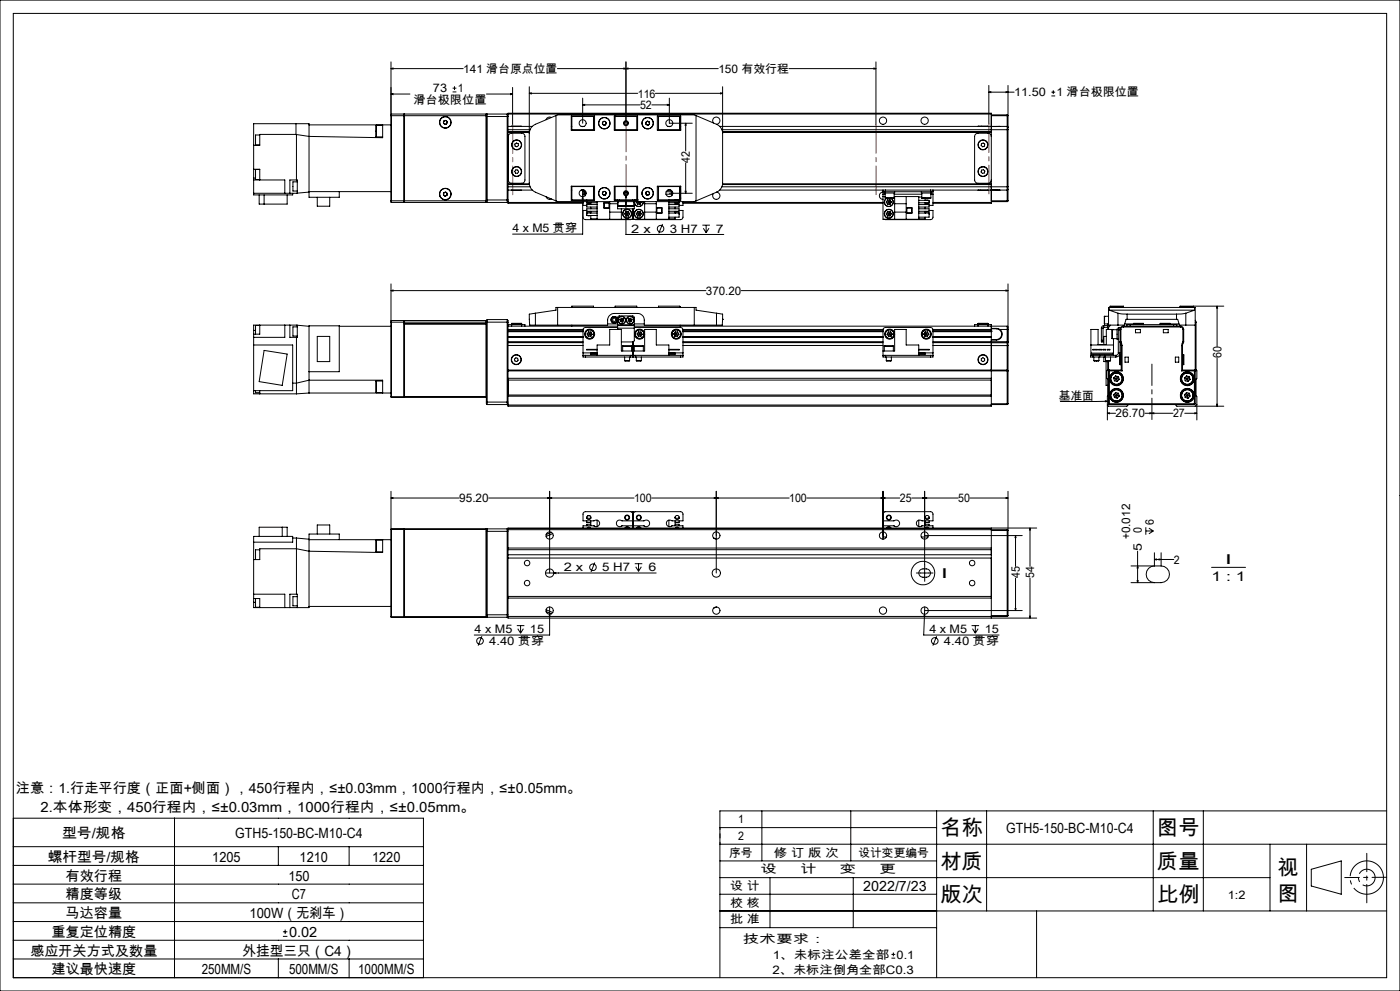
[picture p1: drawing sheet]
<svg xmlns="http://www.w3.org/2000/svg" width="420mm" height="297mm" viewBox="0 0 420 297" stroke-linecap="round" stroke-linejoin="round" font-family="sans-serif">
<g fill="none" stroke="#000" stroke-width=".3">
<path d="M0 0h420v297h-420zM4 4h412v289h-412zM117.3 18.6v41.6M187.8 18.6v18.3M262.8 18.6v18.8M88.8 37.1v3.2M92.7 37.4h24.6M112.9 37.5v3.5M112.9 37.5h1.9M114.8 37.4v3.9l-22.1-.4-3.8-.6M117.3 20.6l.6-.2v.3zM117.3 20.6h21.7"/>
<path d="M117.3 28.2l.6-.2v.4zM117.3 28.2h5.7M117.4 34.2l-.1 .5h28.5M117.4 34.2v26.5M117.4 34.2h3.8M121.2 34.2v26.5M121.2 34.2l.1 .1M121.3 34.3v26.3M121.3 34.2l.1 26.5M121.3 34.2v.1M121.3 34.2h24.6M133 36.8l.4 .4"/>
<path d="M133.2 36.2l-.2 .6M133.8 36.1l.4 .5M133.8 36.1l-.6 .1M133.9 37.1l-.5 .1M134.2 36.6l-.3 .5M135.8 27.5h1.1M135.8 26.4h1.1M136.3 25.9v1.1M145.8 34.2v.5M145.8 34.7v25.5M145.8 34.2h.1M145.9 34.4v.5h6.5"/>
<path d="M145.9 34.2v.2M145.9 28.2h7.9M146.2 34.2v26.5M146.2 34.2h6M146.2 34.2l-.3 .2M152.2 34.2v26.5M152.2 34.2l.2 .2M152.4 34.2v-.3h145v.3M152.4 34.4v.5M152.4 34.2v.2M152.4 34.9v25M152.4 37.9h7.3"/>
<path d="M152.4 39.6h6.4M152.4 39.7h6.4M152.4 34.2h145M152.4 38.9h6.6M152.4 39.5h6.4M153.2 28l.6 .2-.6 .2zM153.4 37.9h3M153.8 26.2v11.2M158.8 28l.6-.2v.3zM158.8 26l.1 29.4a2.98 2.98 0 0 0 1.7 2.2l6.2 2.6M158.8 28h32.5M165.4 35.2h-.1a1.1 1.1 0 0 0-1.5 .7"/>
<path d="M166.8 34.6l-6.2 2.6a2.94 2.94 0 0 0-1.8 2.8M166.8 34.6v25.6M166.8 34.6l.5-.2h41l.5 .2M167.2 20.6h48.3M171.4 37.9h.2M171.4 34.8h7v4.2h-7zM171.4 38.9h.2M171.6 38.9h6.8M174.3 37.9h.9M174.8 31.4l.6-.1v.3zM174.8 29.4v7.5M174.8 31.4h17.2"/>
<path d="M178 34.9v4M178.4 34.9h-6.8v4.1M180.7 36.9l.3 .5M181 37.4h.6M181 36.4l-.3 .5M181 36.4h.6M181.6 36.4l.3 .5M181.9 36.9l-.3 .5M184.3 34.8h7v4.2h-7zM184.3 34.9h7M184.3 38.9h7M184.5 34.9v4"/>
<path d="M184.7 34.8l.1 .1M187.2 20.4l.6 .2-.6 .1zM187.8 20.6l.6-.2v.3zM191 34.9v4M193.7 36.7l.2 .6M193.9 37.3l.5 .2M194.2 36.3l.5 .2M194.2 36.3l-.5 .4M194.7 36.5l.1 .6M194.8 37.1l-.4 .4M195.5 31.4h5.3M196.6 28h20.2"/>
<path d="M197.2 34.9h6.8v4.1M197.2 34.8h7v4.2h-7zM197.2 38.9h6.8M197.6 34.9v4M200.2 31.3l.6 .1-.6 .2zM200.3 37.9h.9M200.8 29.4v7.5h6.9M203.9 34.9v4M204 37.9h.2M204 38.9h.2M205.7 36.9l.1 .6h-.3zM205.7 36.9v8.4"/>
<path d="M208.8 34.6l6.1 2.6a2.94 2.94 0 0 1 1.9 2.8M208.8 34.6v25.6M214 36.9a1.09 1.09 0 0 1 .3-1.7 1.09 1.09 0 0 1 1.6 .6 1.09 1.09 0 0 1-.9 1.4M215.9 37.9h83M216.2 27.8l.6 .2-.6 .1zM216.6 38.9h85.6M216.7 39.5h80.7M216.8 26v28.8a3 3 0 0 1-1.9 2.8l-6.1 2.6M216.8 39.6h80.6M216.8 39.7h80.6M236.7 20.6h26.1M262.2 20.4l.6 .2-.6 .1z"/>
<path d="M293.4 37.9h3M296.7 27.6l.6-.1v.3zM296.7 27.6h7.5M296.7 25.6v11.5M297.4 34.2v4.7M297.4 38.9v17.1M297.4 34.7h4.8M297.4 34.4h4.8M298.9 37.9h-1.5v1M298.9 37.9h1.1M298.9 37.9h.1M300 37.9h-1.1"/>
<path d="M300 37.9h2.2M301.8 27.5l.6 .1-.6 .2zM302.2 37.9v1M302.2 37.9l.2 .2M302.2 38.9h.2M302.2 34.4l.2 .2-.2 .1M302.2 34.4v.3M302.2 34.7v3.2M302.2 38.9v17.1M302.4 25.6v12.5M302.4 38.1v.8M302.4 38.9v17.1"/>
<path d="M315.4 28.7h1.1M315.4 27.6h1.1M316 27.1v1.1M76.1 50.7v2.7M76.1 50.7v-13.6h16.6v22h9.1v-1.7M76.1 53.4v5h11.7v-.5M76.1 53.9h9.3v4M76.1 50.7h1.8v3.2M76.1 53.4h.6M77.8 58.4v2.8h8.3v-2.8M77.9 50.8h-1.2v3h1.2M77.9 40.5h-1.2v3h1.2"/>
<path d="M79.2 58.4v2.8M88.8 40.3h-10.9v3.2h-1.8M88.8 40.3h.1M88.9 40.3v13.6M89.2 54.5h-1.3v2.8h1.3M89.2 57.9h-13.1M89.2 57.9v-4h-2.2v4M92.7 57.6l-3.5 .3M92.7 57.4h24.6M95.2 59.1v2.7h3.7v-2.7M112.9 41h1.9M133.1 58.4l.4 .3"/>
<path d="M133.1 57.8v.6M133.7 57.6l.4 .4M133.7 57.6l-.6 .2M134.1 58.5l-.6 .2M134.1 58v.5M152.4 59.9v.5M152.4 59.9h-6.5v.5M152.4 55.2h6.4M152.4 57h7.3M152.4 56h6.6M152.4 55.3h6.4M152.6 40.4l.7-.5h3.2a.96 .96 0 0 1 1 1v13a.96 .96 0 0 1-1 1h-3a.96 .96 0 0 1-1-1z"/>
<path d="M153.4 57h3M154.4 43.2l.5-.3 .6 .2v.5l-.5 .4-.5-.2zM154.8 50.9l.5 .1 .3 .5-.4 .5-.5-.1-.3-.5zM163.8 58.9a1.07 1.07 0 0 0 1.6 .7M171.4 57h.2M171.4 55.8h7v4.2h-7zM171.4 56h.2M171.6 55.8v4.1h6.8M171.6 55.9h6.8M174.3 57h.6M174.8 59l.1 .6h-.2zM174.8 56.9v13.3h-21"/>
<path d="M174.9 57.5h.7M174.9 57h.3M174.9 57.5v.7M174.9 57v.5M174.9 58.2v.8M174.9 59.9v.1M174.9 58.2h.6M175.4 57.5v.4h.4M175.5 57.9v.8M175.6 57.3v.2M175.6 57.5h.2M176 59.9v.1"/>
<path d="M178 55.9v4M180.7 58l.3 .4M181 57.4l-.3 .6M181 58.4h.6M181.6 57.4l.3 .5M181.6 57.4h-.6M181.9 57.9l-.3 .5M184.3 55.8h7v4.2h-7zM184.3 59.9h7M184.3 55.9h7M184.5 55.9v4M184.8 59.9l-.1 .1"/>
<path d="M185.3 59.9v.1M185.8 59.9v.1M187.3 57.9h1M187.6 57.5h.4M187.8 58.7l.2 .6h-.4zM187.8 57.2v13.1h29.3M189.8 59.9v.1M190.3 59.9v.1M191 55.9v4M191.3 59.9h.1M191.3 59.9l-.1 .1M193.7 58.1l.4 .4"/>
<path d="M193.9 57.5l-.2 .6M194.5 57.4l.3 .4M194.5 57.4l-.6 .1M194.7 58.3l-.6 .2M194.8 57.8l-.1 .5M197.2 55.8h7v4.2h-7zM197.2 55.9h6.8M197.6 55.9v4M199.8 58.2h1.7M199.8 57.5h2M200.3 57h.9M200.5 58.9h.2"/>
<path d="M200.7 59.9v.1M200.8 57.9h6.9M201.4 57.5v.4h.4M201.5 57.9v.8M202.5 59.9v.1M203.9 55.9v4M204 59.4h.2M204 59.3h.2M204 55.8v4.1h-6.8M204 57h.2M204 57.5h.2M204 57.9h.2"/>
<path d="M204 56h.2M204.2 57v.5M204.2 59.4h.1M205.5 57.3h.3l-.1 .6zM205.7 48.8v9.1M215 57.6a1.1 1.1 0 0 1 1 1.4 1.1 1.1 0 0 1-1.6 .6 1.1 1.1 0 0 1-.4-1.6M215.9 57h49M216.6 56h85.6M216.7 55.3h80.7M216.8 55.2h80.6M264.9 57.6a1.09 1.09 0 0 0-1.1 1.1 1.09 1.09 0 0 0 1.1 1.1M264.9 57.5h.7"/>
<path d="M264.9 57h.7M264.9 57.5v.7M264.9 57v.5M264.9 58.2v7.5h10.7v-6.8h-7.3M264.9 58.9h.6M264.9 58.2h.6M265.4 57.5v.4h3v-.4M265.5 59.3h2.8M265.5 57.9v1.4M265.6 57v.5M265.6 57h13.6M265.6 57.5h13.6"/>
<path d="M266 59.4a1.35 1.35 0 0 0-.4 2 1.35 1.35 0 0 0 2.1 0 1.35 1.35 0 0 0-.4-2M266.1 59.4a1.31 1.31 0 0 0-.5 2 1.31 1.31 0 0 0 2.1 0 1.31 1.31 0 0 0-.5-2M266.3 59.9l-.4 .7M266.3 59.9l.3 .7M267 59.9h-.7M267 59.9l.4 .7M267 59.9l-.4 .7M268.3 57.9v1.4M268.3 58.2h8.2M268.4 58.9v6.8M271.9 58.9v6.8M275.6 59.1h.9"/>
<path d="M276.4 57.5v.4h3v-.4M276.5 59.3l.1 .1M276.5 59.3h2.8M276.5 57.9v1.4M276.6 59.4h.1M277.5 59.4v.6M279.2 57.5h.7M279.2 57h.7M279.2 57v.5M279.3 59.3l-2.7 .1M279.3 57.9v1.4M279.3 58.2h.6"/>
<path d="M279.9 57.5v.7M279.9 57v.5M279.9 58.2v3.4h-1.2M279.9 57h19M293.4 57h3M294.4 43.1l.6-.2 .4 .3-.1 .6-.5 .2-.4-.4zM294.5 51l.6-.1 .4 .4-.2 .6-.6 .1-.4-.5zM297.4 40.9a.96 .96 0 0 0-1-1h-3a1.02 1.02 0 0 0-1 1v13a1.02 1.02 0 0 0 1 1h3a.96 .96 0 0 0 1-1M297.4 56v4.7M297.4 56v.9h1.5M298.9 56.9l1.1 .1M298.9 57h1.1"/>
<path d="M298.9 56.9v.1M300 57h2.2M302.2 56h.2M302.2 56v1M302.2 57v3.2M302.4 56v.7M302.4 56.7l-.2 .3M302.4 56.7v3.5M117.3 60.2l.1 .5M117.3 60.2h28.5M117.4 60.7h3.8M121.3 60.6h.1"/>
<path d="M121.3 60.6l-.1 .1M121.3 60.6l.1 .1M121.4 60.7h24.4M145.8 60.2v.5M145.8 60.6h.1M145.9 60.4v.2M145.9 60.6l-.1 .1M145.9 60.4l.3 .3M146.2 60.7h6M152.4 60.7v.2h22.5M152.4 60.4v.3M152.4 60.7h22.5"/>
<path d="M152.4 60.4l-.2 .3M166.8 60.2l.5 .2h41l.5-.2M174.9 60.4v1.2h1.1M176 63.1h-1.1v2.3l.7 .4 13.9-.1M176 60.7h.1M176 60.4v.3zM176 60.8h3.1M176 63.9v.3M176.1 60.8a.61 .61 0 0 0 .6 .4 .61 .61 0 0 0 .5-.4v.5M176.1 60.9h1.1M176.3 64.6h.7M177.2 63.3v.5a.63 .63 0 0 0-.5-.3 .63 .63 0 0 0-.6 .3"/>
<path d="M177.2 62.1v.5M177.2 64.6v1h1.9M179.1 60.4v5.3h21.6v-5.3M179.1 61.3h-3.1v.8h3.1M179.1 62.6h-3.1v.7h3.1M179.1 63.8h-3.1v.8h3.1M181.2 60.8h1.6v1.6h-1.6zM182.7 60.8h-1.4v1.5h1.4M182.9 60.4v5.3M182.9 61.1h2.4M182.9 63.6h3.5M185.3 60.4v.3"/>
<path d="M185.3 61.8v.8h5v-.8M185.3 60.7v1.1M185.3 61.8h5M185.3 60.7h.1M185.4 61.6l2.2 .1M185.4 61.6h2.3M185.4 60.4v1.2M186.4 62.6v3.1M187.4 64.1l.4 .6M187.4 64.1h1.5M187.6 61.7h.1M187.7 60.4v1.2"/>
<path d="M187.7 60.7h.2M187.8 63.4h.7M187.8 63.4l-.4 .7M187.8 64.7h.7M187.8 63.4l.3 .7M187.9 61.6h2.3M187.9 60.4v1.2M188.1 64.1l-.3 .6M188.1 64.1l.4 .6M188.5 63.4l.4 .7M188.5 63.4l-.4 .7M188.9 64.1l-.4 .6"/>
<path d="M189.9 62.6v3.1M190.2 60.4v1.2M190.2 60.7h.1M190.3 60.7v1.1M190.4 60.4a1.3 1.3 0 0 0 1.2 1.5 1.3 1.3 0 0 0 1.3-1.5M190.4 60h.1M190.9 60.6h1.5M190.9 64.1h1.5M190.9 64.1l.4 .6M190.9 60.6l.4 .6M191 60.4l-.1 .2M191.3 61.2h.7"/>
<path d="M191.3 63.4h.7M191.3 64.7h.7M191.3 63.4l-.4 .7M191.3 63.4l.3 .7M191.6 60.4v.2M191.6 64.1l-.3 .6M191.6 64.1l.4 .6M191.6 60.6l-.3 .6M191.6 60.6l.4 .6M191.7 60.4l-.1 .2M192 63.4l.4 .7M192 63.4l-.4 .7"/>
<path d="M192.3 60.4l.1 .2M192.4 64.1l-.4 .6M192.4 60.6l-.4 .6M193 60.4a1.35 1.35 0 0 1-1.4 1.5 1.35 1.35 0 0 1-1.3-1.5v.3M193.4 60.4v5.3M193.4 61.1h3.5M193.4 63.6h3.5M196.9 60.4v5.3M197 62.3h1.6v1.6h-1.6zM197 62.3h1.5v1.5h-1.5M198.8 67.1l-1.2 2.9M200.7 61.3h3v.8h-3"/>
<path d="M200.7 62.6h3v.7h-3M200.7 63.8h3M200.7 60.8h3M202.5 60.8v.5M202.5 62.1v.5M202.5 63.3v.5M202.5 65.1v.5h-1.8M202.6 60.8a.61 .61 0 0 0 .5 .4 .61 .61 0 0 0 .6-.4M202.6 63.8a.63 .63 0 0 1 .5-.3 .63 .63 0 0 1 .6 .3M202.6 60.9h1.1M202.8 60h.7M203.7 60h.1"/>
<path d="M203.7 63.9v.3M203.7 63.1h1.2v2.1l-.2 .4-.5 .2-13.9-.1M203.7 60.4v.4M203.7 63.8v1.3h-3M203.7 60.7h.1M203.8 60.4l-.1 .3M204.9 60.4v1.2h-1.2M204.9 60.9h60M204.9 60.7h60M210.7 67.5h2.3M211 68.4l.8 1.3M211.8 67.5v2.2"/>
<path d="M212.7 68.4l-.9 1.3M265.9 60.6h1.5M265.9 64.1l.4 .6M265.9 60.6l.4 .6M266.2 63.4h.8M266.2 63.4l-.3 .7M266.2 63.4l.8 1.3M266.6 64.1h.8M266.6 64.1h-.7M266.6 64.1l-.3 .6M266.6 60.6l-.3 .6M266.6 60.6l.4 .6"/>
<path d="M267 64.7h-.7M267 63.4l.4 .7M267 63.4l-.4 .7M267 61.2h-.7M267.4 64.1l-.4 .6M267.4 60.6l-.4 .6M268.4 61.1h3.5M268.4 63.6h3.5M272 62.3h1.6v1.6h-1.6zM272 62.3h1.5v1.5h-1.5M275.6 60h3.1v.8M275.6 61.3h3.1v.8h-3.1"/>
<path d="M275.6 62.6h3.1v.7h-3.1M275.6 63.8h3.1M275.6 60.8h3.1M277.5 60.8v.5M277.5 62.1v.5M277.5 63.3v.5M277.5 65.1v.5h-1.9M277.6 60.8a.61 .61 0 0 0 .5 .4 .61 .61 0 0 0 .6-.4M277.6 63.8a.63 .63 0 0 1 .5-.3 .63 .63 0 0 1 .6 .3M277.6 60.9h1.1M277.8 60h.7M278.7 60.4v.3"/>
<path d="M278.7 63.9v.3M278.7 63.1h1.2v2.1l-.2 .4-.5 .2-13.9-.1M278.7 63.8v1.3h-3.1M278.7 60.7h.1M279.9 60.7h17.5M297.4 60.7v.2h-17.5M297.4 60.2h4.8M297.4 60.4h4.8M302.2 60.2h.2M302.2 60.2v.2M302.4 60.2l-.2 .2M76.1 99v1.2"/>
<path d="M76.1 99h.6M77.9 97.5h-1.2v2.7M77.9 97.4v2.8h-1.8M85.4 97.4v3.7h-9.3M87 97.4v3.7h2.2v-3.6M89.2 98h-1.3v2.7h1.3M89.2 97.5l-13.1-.1v1.6M89.2 97.5l3.5 .3M101.8 97.8h15.5M117.3 87.1l.6-.2v.3zM117.3 85.1v33.9M117.3 87.1h94.5"/>
<path d="M117.4 96.1v23M117.4 96.1l-.1 .5h35.1M117.4 96.1h3.8M121.2 96.1v23M121.2 96.1l.2 23h24.4M121.4 97l24.5 .1M145.8 96.1v.5M145.8 96.1h-24.4v22.8M145.8 96.6l.1 23.9M145.8 97l.1 .1M145.9 96.1v.5M146.2 95.8v25.4"/>
<path d="M146.2 95.8h6M146.2 95.8l-.3 .3M152.2 95.8v25.4M152.2 95.8l.2 .8M152.4 96.6v14.3M152.4 97.8h32.9M152.4 99.3h22.5M152.4 99.4h22.5M152.4 98.7h22.5M152.4 99.2h22.5M152.5 97.8v-.5h5v.5M153.5 97h3"/>
<path d="M153.5 97v.8M153.6 97.3h2.8M156.5 97v.8M160.6 97.4h21.7a3.2 3.2 0 0 1 .6-2.9l.6-.4 .8-.2h7a1.99 1.99 0 0 1 2 2.1v1.4h21.6M160.6 93.9l-1.8 .3 .1 3.2h1.7M160.6 93.9l6.2-.9v-.9h42v.9l6.1 .9M160.6 93.9v3.5M167.3 92.1v5.3M171.6 92.1v-.3h6.4v.3M171.6 97.4v.4M176.6 99.5h.7M176.6 99.5l-.5 .6"/>
<path d="M176.6 99.5l.3 .7M177.3 99.5l.3 .7M177.3 99.5l-.4 .7M182.3 97.1h3M184.5 92.1v-.3h6.5v.3M185.3 97.6v.8M185.3 97.3v.3M185.3 97.3v-2.3l.5-.3h4.2l.3 .4v2.2M185.3 98.1h-9.7l-.5 .3-.2 .3v7.1M185.3 97.6h5M185.3 98.4h5M185.3 98.4v.3"/>
<path d="M185.3 97.3h5M186 95.7l.1 .6M186 95.7l.5 .3M186.1 96.3l.6 .2M186.4 95.4l.6 .2M186.4 95.4l-.4 .3M186.4 95.4l.3 1.1M186.5 96l-.4 .3M186.5 96l.6 .1M187 95.6l.1 .5M187 95.6l-.5 .4M187.1 96.1l-.4 .4"/>
<path d="M188.5 96.1l.4 .4M188.6 95.6l-.1 .5M188.6 95.6l.5 .4M189.1 96l.4 .3M189.1 96l-.6 .1M189.2 95.4l-.6 .2M189.2 95.4l.4 .3M189.2 95.4l-.3 1.1M189.5 96.3l-.6 .2M189.6 95.7l-.1 .6M189.6 95.7l-.5 .3M190.3 98.4l-.1 3.9-.3 .2h-3.5"/>
<path d="M190.3 97.6v.8M190.3 97.3v.3M190.3 98.2l14.3 .1 .3 .4v7.1M190.3 97.8h111.9M190.3 97.1h3M191.6 99.5h.7M191.6 99.5l-.5 .6M191.6 99.5l.3 .7M192.3 99.5l.4 .7M192.3 99.5l-.4 .7M197.6 92.1v-.3h6.3l.1 .3M202.6 99.5h.7"/>
<path d="M202.6 99.5l-.5 .6M202.6 99.5l.3 .7M203.3 99.5l.4 .7M203.3 99.5l-.4 .7M204 97.4v.4M204.9 99.3h60M204.9 99.4h60M204.9 98.7h60M204.9 99.2h60M208.3 92.1v5.3M214.9 93.9l1.9 .3v1.5M214.9 93.9v3.5"/>
<path d="M216.8 95.7l-.1 1.7h-1.8M216.8 95.7h.1M222.4 87.1h80M266.5 99.5l-.4 .7M266.5 99.5l.4 .7M267.2 99.5h-.7M267.2 99.5l.5 .6M267.2 99.5l-.3 .7M277.5 99.5h.8M277.5 99.5l-.4 .6M277.5 99.5l.4 .7M278.3 99.5l.4 .7"/>
<path d="M278.3 99.5l-.8 1.3M279.9 99.3h17.5M279.9 99.4h17.5M279.9 98.7h17.5M279.9 99.2h17.5M292.4 97.8v-.5h5v.5M293.4 97h3M293.4 97v.8M293.5 97.3h2.8M296.4 97v.8M297.4 97.8v.9M297.4 99.2v.1"/>
<path d="M297.4 99.3h.1M297.4 97.8v.6h1.5M297.4 98.7v.5M297.4 99.3v3.1M297.4 98.5h1.5M298.9 98.5a1.62 1.62 0 0 1 1.6 1.7 1.62 1.62 0 0 1-1.6 1.6M298.9 98.4l1.1 .3M298.9 98.4v.1M300 98.7a1.77 1.77 0 0 1 .6 2 1.77 1.77 0 0 1-1.7 1.2M300 98.7h2.2M301.8 86.9l.6 .2-.6 .1zM302.2 97.8v.9"/>
<path d="M302.2 97.8l.2 .1v.8h-.2M302.2 98.7v3.7M302.4 85.1v17.3M330.4 98.4h.5M330.4 98.4v3.6M330.9 98.4v3.6M331.2 97.6l-.6 .2-.2 .6M331.2 98.1l-.3 .3M331.2 97.6v.5M331.3 94.9l.1 2.2M331.3 94.9h.1M331.4 94.8l-.1 .1"/>
<path d="M331.4 94.8v2.3M331.4 97.1h1.2M331.4 94.8h1.2M332.3 97.1v1.6M332.6 97.3l-.2 .3h-1.2M332.6 98v.7M332.8 93h25.6M332.8 93l2.6 .9M332.8 92.1v.9M333.1 97.4l-.5 .6-1.4 .1M333.1 92.1v-.3h3.9v.3M333.1 91.9h3.9"/>
<path d="M333.6 98.8l.1 2.7zM334 98.7v.1M335.1 98.8l-3.2-.1v4.6h-2.5v-4.6h-2.1v7.8M335.4 93.9l2.7 .3M335.4 97.4h-2.8v-5.3h26v18.8M335.4 93.9v3.5M335.5 98.6h-.4v3h.4M335.5 98.9h.5M335.5 98.9v6.9M336 98.7v-.6h-.5v.8M336 98.7h.3M336 98.7v7.1"/>
<path d="M336.3 98.7v3.7M337 97.8a.96 .96 0 0 0-1 .9M337 97.8v.2M337 98l-.4 .1-.3 .6M337 97.8h17.1M337 98h17.1M337.4 97.1h2.6M338.1 95.7h-.3l-.5 1.7h-1.9M338.1 94.2h14.9M338.1 94.2v1.5M338.1 95.7h14.9M339.1 97.3h-1v.5"/>
<path d="M339.1 97.3h13M339.1 97.3v.5M340 97h3M340 97.2l.1 .1M340 97.2h3M340 97v.2M340.6 98.7h1.5v1h-1.5zM343 97.2v.1M343 97v.2M348.1 97h2.9M348.1 97.2v.1M348.1 97.2h2.9"/>
<path d="M348.1 97v.2M349 98.7h1.4v1h-1.4zM351 97.2v.1M351 97.1h2.7M351 97v.2M352.1 97.3h1v.5M352.1 97.3v.5M353 95.7h.3l.5 1.7h1.9M353 94.2v1.5M354 91.9h4.1M354.1 97.8a.96 .96 0 0 1 1 .9M354.1 98l.5 .2 .3 .5"/>
<path d="M354.1 97.8v.2M354.9 98.7h.2M354.9 98.7v3.7M355.1 98.7v3.7M355.7 93.9l-2.7 .3M355.7 97.4h2.9M355.7 93.9v3.5M358.1 91.8v.3M358.4 93l-2.7 .9M358.4 92.1v.9M358.6 96l.2 .6M358.6 96.6h.2"/>
<path d="M358.8 96.6v14.3M365.1 91.8l.2 .6h-.3zM365.1 91.8v12.1M367.1 91.8h-13.1v.3M76.1 103.4h11.7v13.7h-11.7M76.1 100.2v17.8h12.8M76.7 117.1v.6h1.2M77.9 117.1v.9M79.2 105l6.9 1.1-1.4 9.4-6.9-1.1zM87.8 114.8h1.1l3.8-.9h22.1v3.9M88.9 101.1v16.9M92.7 111.4h9.1v-13.8h-9.1v20.2"/>
<path d="M92.7 117.8h24.6M92.7 117.8l-3.8 .2M95.2 100.8h3.7v7.6h-3.7zM112.9 114.2v3.5M112.9 114.2h1.9M112.9 117.7h1.9M117.3 119h4M117.3 119l.1 .1M117.4 119.1h3.8M121.4 118.9l-.2 .2M121.4 118.9l24.5 .1M145.9 119l-.1 .1"/>
<path d="M152.4 110.9v.3M152.4 111.2h149.8M152.4 113.4h145M152.4 110.9h149.8M152.4 113.9h145M152.4 118.4h145M152.4 118.7h145M152.4 101h22.5M152.4 100.9h22.5M152.4 101.1h22.5M152.4 102.4h22.5M152.4 102.7h22.5"/>
<path d="M152.4 103.5h22.5M154.3 107.6l.5-.4 .5 .2 .1 .5-.4 .5-.5-.2zM174.9 106.5h.7M174.9 106.5v.5h.7M174.9 105.8v.7M174.9 105.8h4.2M175.6 106.5h13.6M175.6 107h13.6M175.6 106.5v.5M176.1 100.1l.4 .6M176.1 100.1l.8 .1M176.5 100.7l.7 .1"/>
<path d="M176.9 100.2h.7M176.9 100.2l-.4 .5M176.9 100.2l.3 .6M177.6 100.2l-.4 .6M179.1 106.5v-3.1h3.8v-4.7h3.5v6.5h7v-6.5h3.5v4.7h3.8v3.1M179.1 105.8h-1.9v.4h1.9M179.1 104.7h-3.1v.2h3.1M186.8 103.7h2.7M186.8 103.7v1.5M187.4 108.1h1.5M187.4 107v1.1M188.9 107v1.1"/>
<path d="M189.2 106.5h1.4M189.2 107h.7M189.2 106.5v.5M189.5 103.7v1.5M189.9 107h.7M189.9 102.5v4.5M190.3 103.7h2.7M190.3 103.7v1.5M190.6 106.5h13.6M190.6 106.5v.5M190.6 107h13.6M190.9 108.1h1.5"/>
<path d="M190.9 107v1.1M191.1 100.1l.4 .6M191.1 100.1l.8 .1M191.5 100.7l.7 .1M191.9 100.2h.8M191.9 100.2l-.4 .5M191.9 100.2l.3 .6M192.4 107v1.1M192.7 100.2l-.5 .6M193 103.7v1.5M200.7 105.8h1.8v.4h-1.8M200.7 104.7h3v.2h-3"/>
<path d="M200.7 105.8h4.2M202.1 100.1l.4 .6M202.1 100.1l.8 .1M202.5 100.7l.7 .1M202.9 100.2h.8M202.9 100.2l-.4 .5M202.9 100.2l.3 .6M203.7 100.2l-.5 .6M204.2 106.5h.7M204.2 106.5v.5M204.9 106.5v.5h-.7M204.9 105.8v.7"/>
<path d="M204.9 101h60M204.9 100.9h60M204.9 101.1h60M204.9 102.4h60M204.9 102.7h60M204.9 103.5h60M264.9 106.5h.7M264.9 105.2h3.5v-6.5h3.5v4.7h3.7v3.1M265.3 103.7h2.7M265.3 103.7h.1M265.3 103.7v1.5M265.6 106.5h13.6"/>
<path d="M265.6 107h13.6M265.6 106.5v.5M265.9 108.1h1.5M265.9 107v1.1M266.1 100.2l.5 .6M266.9 100.2l-.3 .6M266.9 100.2l.4 .6M267.3 100.8h-.7M267.4 107v1.1M267.7 100.1l-.4 .7M267.7 100.1l-1.6 .1M268 103.7v1.5"/>
<path d="M275.6 105.8h1.9v.4h-1.9M275.6 104.7h3.1v.2h-3.1M275.6 105.8h4.3M277.1 100.1l.4 .7M277.1 100.1l.8 .1M277.5 100.8h.7M277.9 100.2h.8M277.9 100.2l.3 .6M278.7 100.2l-.5 .6M279.2 106.5h.7M279.2 106.5v.5M279.9 101h17.5l-17.5 .1"/>
<path d="M279.9 106.5v.5h-.7M279.9 105.8v-7.1l-.3-.4-14-.2-.5 .3-.2 .3v8.3h.7M279.9 105.8v.7M279.9 100.9h17.5M279.9 102.4h22.3M279.9 102.7h17.5M279.9 103.5h17.5M294.4 107.5l.5-.3 .5 .3v.6l-.5 .3-.5-.3zM297.4 103.5v18.2h-145v-10.5M297.4 102.4v.3M297.4 102.7v.8M297.4 102.7v.9h4.8"/>
<path d="M297.4 101.8h1.5M297.4 101.9h1.5M297.4 102.7h4.8M298.9 101.8v.1M302.2 110.9l.2 .2-.2 .1M302.2 110.9v.3M302.2 102.4v.3M302.2 102.4h.2M302.2 102.7v.9M302.2 103.6h.2M302.2 103.6v7.3M302.2 111.2v9.8"/>
<path d="M302.4 102.6l-.2 .1M302.4 102.4v.2M302.4 102.6v1M302.4 103.6v17.4M327.3 103.4h6.7M327.4 105.8h6.5v.4h-6.5zM327.9 104.7h1.2v.2h-1.2zM327.9 106.5h-.7v.5h.7M327.9 106.5h6.9M327.9 107h2M327.9 106.5v.5M328.2 108.1h1.5"/>
<path d="M328.2 107v1.1M329.6 104.7h.8v.2h-.8zM329.7 107v1.1M329.9 107h1.5M329.9 106.5v.5M330.4 102v.5h.5v-.5M330.4 102h.5M330.9 104.7h.8v.2h-.8zM331.2 107v1.4h1.1M331.4 107h3.4M331.4 106.5v.5M331.6 108.1h1.6"/>
<path d="M331.6 107v1.1M331.8 108.4v7.1h.5M331.9 100.8h-.7v2.5M332.2 104.7h.8v.2h-.8zM332.3 110.9l-.2 .2v2.3l.5 .5M332.3 110.9h4.1M332.3 108.2v2.7M332.3 113.6v5M332.6 111.2l.1-.3 .1 .3M332.6 111.2h.2M332.6 118.4l-.4 .3v7.2M332.6 108.2v2.7"/>
<path d="M332.6 111.2v9.8M332.8 111.2h3.8M332.8 111.2v9.8M333.2 107v1.1M333.7 101.5h1.4M334 101.5v5M334.1 113.3l.2 .8M334.1 113.3l1.7 .4M334.1 118.3l.2 .8M334.1 118.3l1.7 .4M334.3 114.1l.9 .2M334.3 119.1l.9 .2"/>
<path d="M334.7 112.7l-.6 .6M334.7 112.7l.8 .2M334.7 112.7l.2 .8M334.7 117.6l.8 .3M334.7 117.6l-.6 .7M334.7 117.6l.5 1.7M334.8 106.5v.5M334.9 113.5l-.6 .6M334.9 113.5l.3 .8M335.5 105.8l-.2 .5-.5 .2M335.5 105.8h.5M335.5 112.9l.3 .8"/>
<path d="M335.5 112.9l-.6 .6M335.5 117.9l.3 .8M335.5 117.9l-1.2 1.2M335.8 113.7l-.6 .6M335.8 118.7l-.6 .6M336 106.3v3M336 105.8a1.26 1.26 0 0 1-1.2 1.2M336 109.3h.3M336 106.3h.3M336.1 102.7l.3 .9M336.3 106.3l.1 .1M336.3 102.4h-.3l.1 .3"/>
<path d="M336.3 102.4v.2M336.3 106.3v3M336.3 102.6l-.2 .1M336.3 102.6l.3 1M336.4 109.2l-.1 .1M336.4 103.6h.2M336.4 110.9l.2 .3M336.4 103.6v7.3M336.6 103.6v7.6M337.5 107h1v1.5h-1zM352.6 107h1v1.5h-1zM354.5 103.6h.3"/>
<path d="M354.5 111.2h3.8M354.5 103.6v7.6M354.8 109.2v.1M354.8 110.9l-.3 .3M354.8 110.9h4M354.8 103.6v7.3M354.8 106.3v.1M354.8 102.6l-.3 1M354.8 102.6l.2 .1M354.8 106.3v3M354.8 109.3h.3M354.8 106.3h.3"/>
<path d="M354.9 102.4l-.1 .2M354.9 102.4h.2M355 102.7l-.2 .9M355.1 106.3v3M355.1 102.4l-.1 .3M355.4 113.3l.2 .8M355.4 113.3l.8 .2M355.4 118.3l.2 .8M355.4 118.3l.8 .2M355.6 114.1l.8 .2M355.6 119.1l.8 .2M356 112.7l.8 .2"/>
<path d="M356 112.7l-.6 .6M356 112.7l.2 .8M356 117.6l.8 .3M356 117.6l-.6 .7M356 117.6l.2 .9M356.2 113.5l.2 .8M356.2 113.5l.8 .2M356.2 118.5l.2 .8M356.2 118.5l.8 .2M356.2 118.5l-.6 .6M356.8 112.9l.2 .8M356.8 112.9l-1.2 1.2"/>
<path d="M356.8 117.9l.2 .8M356.8 117.9l-.6 .6M357 113.7l-.6 .6M357 118.7l-.6 .6M358.3 111.2h.3M358.3 111.2v-.3l.3 .3M358.3 111.2v9.8M358.6 118.4l.5 .5v7M358.6 111.2v9.8M358.8 110.9l.3 .2v2.3l-.5 .5M358.8 113.6v5M365.1 107.4v14.3"/>
<path d="M145.9 120.5v.5l.3 .2M145.9 120.5h6.5M146.2 121.2h6M152.4 121.4h145M152.4 121l-.2 .2M297.4 121h4.8M297.4 121.2h4.8M302.2 121h.2M302.2 121v.2M302.4 121l-.2 .2M331.6 120.1l.6 .2-.6 .1zM332.2 123.9l.6-.2v.3z"/>
<path d="M332.2 120.3h-14.1M332.2 123.9h2.5M332.6 121h.2M332.6 121l.2 .2M332.8 121v.2M332.8 121h25.5M332.8 121.2h25.5M338.6 121.2l-.5 .5h-5.5l-.4-.3M344.9 123.7l.6 .2-.6 .1zM345.5 123.9l.6-.2v.3zM351.9 123.9h-8.4M352.6 121.2l.5 .5h14"/>
<path d="M355.4 123.9h3.7M358.3 121v.2M358.3 121h.3M358.5 123.7l.6 .2-.6 .1zM358.6 121l-.3 .2M359.1 121.2l-.5 .5M365 121.1h.3l-.2 .6zM84.7 158v2.8M117.3 149.3l.6-.2v.3zM117.3 147.2v37.7M117.3 149.3h20.5M117.4 158.5v26.5"/>
<path d="M117.4 158.5l28.4 .1M117.4 158.5h3.8M121.2 158.5v26.5M121.2 158.5l.2 .1v26.3l-.2 .1M121.3 158.5h24.6v26.5h-24.6zM145.9 158.6h-.1M146.2 158.5v26.5M146.2 158.5l-.3 .2v.5h6.5M146.2 158.5h6M152.2 158.5v26.5M152.2 158.5l.2 .2h149.8M152.4 158.4h145"/>
<path d="M164.3 149.1l.6 .2-.6 .1zM164.9 149.3l.6-.2v.3zM164.9 147.2v24.5M165.4 159.5l-1.6 .7M165.8 159.9l-2 .9M174.9 158.3v-.7h3.3a1.03 1.03 0 0 0 1.4 0 1.03 1.03 0 0 0 0-1.5 1.03 1.03 0 0 0-1.4 0h-3.3l.1-2.4 .5-.4h13.8l.4 .3 .2 .5 .1-.4 .5-.4h13.8l.4 .3 .2 .3v2.2h-3.3a1.03 1.03 0 0 0-1.4 0 1.03 1.03 0 0 0 0 1.5 1.03 1.03 0 0 0 1.4 0h3.3v.7M176 154.9v.4M176 156.1v.5h1.2M176.1 158.3l.5-.3 .6 .3M176.3 154.6h.7M177.2 154.9v.4h-1.1M177.2 156.1v1.5"/>
<path d="M177.2 157.1h-1.2v.5M179.1 155.9v1.9M185.3 156l7.8 .1a1.03 1.03 0 0 1 1.5 0 1.03 1.03 0 0 1 0 1.5 1.03 1.03 0 0 1-1.5 0h-6.6a1.01 1.01 0 0 1-1.4-.2 1.01 1.01 0 0 1 .2-1.4zM187.5 158.3l.1-.2a.72 .72 0 0 1 1.2 .2M187.6 158.3l.5-.3 .5 .3M189.5 153.5h.8M189.9 153.5v4.8M190.2 149.3h-43.6M191 158.3l.1-.2a.72 .72 0 0 1 1.2 .2M191.2 158.3l.4-.3 .5 .3M195.5 149.3h41.2M200.7 155.9v1.9"/>
<path d="M202.5 154.9v.4M202.5 156.1v1.5M202.5 157.1h1.2v.5M202.6 158.3l.5-.3 .6 .3M203.7 154.9v.4h-1.1M203.7 156.1v.5h-1.2M214.3 149.1l.6 .2-.6 .1zM214.9 149.3l.6-.2v.3zM214.9 147.2v24.5M242 149.3h27.9M264.3 149.1l.6 .2-.6 .1zM264.9 149.3l.6-.2v.3z"/>
<path d="M264.9 156.1h3.2a1.03 1.03 0 0 1 1.5 0 1.03 1.03 0 0 1 0 1.5 1.03 1.03 0 0 1-1.5 0h-3.2M264.9 154.1l.1-.4 .5-.4h13.8l.4 .3 .2 .3v2.2h-3.3a1.03 1.03 0 0 0-1.4 0 1.03 1.03 0 0 0 0 1.5 1.03 1.03 0 0 0 1.4 0h3.3v.7M264.9 147.2v13.7M264.9 153.5h.4M266 158.3l.1-.2a.72 .72 0 0 1 1.2 .2M266.2 158.3l.5-.3 .4 .3M275.6 155.9v1.9M276.8 149.1l.6 .2-.6 .1zM277.4 149.3l.6-.2v.3zM277.4 147.2v22.1M277.5 154.9v.4M277.5 156.1v1.5"/>
<path d="M277.5 157.1h1.2v.5M277.6 158.3l.5-.3 .6 .3M278.7 154.9v.4h-1.1M278.7 156.1v.5h-1.2M287.4 149.3h-13.9M291 149.3h11.4M297.4 158.3v26.9M297.4 159h4.8M301.8 149.1l.6 .2-.6 .1zM302.2 158.7l.2 .3h-.2M302.2 158.7v.3M302.2 159v25.5"/>
<path d="M302.4 147.2v37.3M309 158.3l.1 .6h-.2zM309 158.3v11.5M311 158.3h-158.6v26.9h158.6M343.7 158v2.3M343.7 159.1h2.3M344.7 158.3l1.3 .8M346 159.1l-1.3 .9M76.1 179.4v1.1M76.1 162.5h11.7v-1.7h-11.7v18.6M76.1 178.1h9.3v4M76.1 179.4h1.8v2.7"/>
<path d="M76.7 179.4v2.6h1.2M77.8 160.8v-2.8h8.3v2.8M77.9 164.8h-1.2v2.9M87.8 161.3h1.1M88.9 161.3v16.8M88.9 161.3l3.8 .3M89.2 178.8h-1.3v2.8h1.3M92.7 161.7h24.6M95.2 160.1v-2.8h3.7v2.8M101.8 161.7v-1.6h-9.1v22h-16.6v-1.6M112.9 161.9v3.5M112.9 161.9h1.9"/>
<path d="M112.9 165.4h1.9M114.8 161.7v3.9l-22.1-.4-3.8-.7h-11v3.2h-1.8M152.4 167.2h145M152.4 166.3h.1M152.4 164.7h145M152.4 179.2h145M152.4 178.7h145M152.4 164.2h145M152.4 166.3h145M163.7 171.7h33.1M166.2 171.7l.6-.1v.3zM178.4 168.6l-1.1 2.8"/>
<path d="M190.4 168.9h2.3M190.7 169.9l.9 1.3M191.6 168.9v2.3M192.4 169.9l-.8 1.3M214 161.2l.9 .4M264.9 160.9v.7M264.9 160.9h1M276 170.8a2.19 2.19 0 0 1 3 .5 1.25 1.25 0 0 1-1.1 1.7 1.75 1.75 0 0 1-2.2-.8l-.1-.5zM276.2 171.7h2.5M276.4 160.9h2M277.4 170.5v2.5M277.4 160.5h29.3"/>
<path d="M304.7 160.5l.1 .6h-.3zM304.7 160.5v9.3M304.7 173.3v9.7M309 173.3v11.9M339.3 169.6h9M341.1 174h.4l-.2 .6zM341.3 169.6l.2 .6h-.4zM341.3 165.2v9.4M346.3 167.7l.6-.2v.3zM346.3 165.7v3.9a2.5 2.5 0 0 0-2.4 2.5 2.5 2.5 0 0 0 2.4 2.5M346.3 167.7h5.8M347.7 167.5l.6 .2-.6 .1z"/>
<path d="M348.3 165.7v3.9M348.3 169.6a2.5 2.5 0 0 1 2.5 2.5 2.5 2.5 0 0 1-2.5 2.5h-9M363.5 170h10.2M76.1 180.5h.6M87 182.1v-4h2.2v4M92.7 181.7h24.6M117.3 184.9l.1 .1M117.4 185h3.8M144.6 190.7l-1.2 2.8M145.8 184.9h-28.5M145.8 184.9h.1M146.2 185h6"/>
<path d="M152.4 184.3h-6.5v.4l.3 .3M155 187.5h2.3M155.3 188.4l.9 1.4M156.2 187.5v2.3M157 188.4l-.8 1.4M163.8 183.3l1.6 .7M163.8 182.7l2 .9M164.9 184.1l.1 .6h-.3zM164.9 181.9v8.4h-22.6M214.9 181.9l-.9 .4M277.4 184.1l.1 .6h-.3zM277.4 184.1l-.3 6.2h22.6"/>
<path d="M277.4 183h29.3M277.4 181.9v2.2M281 190.7l-1.1 2.8M291.5 187.5h2.2M291.7 188.4l.9 1.4M292.6 187.5v2.3M293.4 188.4l-.8 1.4M297.4 184.5h4.8M302.2 184.5v.2M302.2 184.5h.2M302.2 184.7h-149.8l-.2 .3M302.4 184.5l-.2 .2"/>
<path d="M304.5 182.4h.3l-.1 .6zM308.9 184.6h.2l-.1 .6zM4 245.2h123v47.8M4 253.7h123M4 259.4h123M52.4 245.2v47.8M83.5 253.7v5.7M104.7 253.7v5.7M216 253h200M216 248h65M216 258h65M228.6 243v15"/>
<path d="M255.2 243v15M281 243v50M296 243v30M346 243v30M361 243v30M381 253v20M392 253v20M416 243h-200v50M4 265h123M4 270.6h123M4 276.2h123M84.9 279.3h1.3"/>
<path d="M85.5 278.6v1.3M216 278h65M216 273h200M216 263h165M216 268h65M231 263v15M256 263v15M311 273v20M393.4 260.5l9-2.5v10l-9-2.5zM4 281.8h123M4 287.4h123M83.5 287.4v5.6"/>
<path d="M84.9 280.6h1.3M104.7 287.4v5.6M267.4 287.2h1.2M267.4 286h1.2M268 285.5v1.1"/>
<circle cx="133.6" cy="36.7" r="1.75"/>
<circle cx="133.6" cy="36.7" r="1.68"/>
<circle cx="174.8" cy="36.9" r="1.06"/>
<circle cx="181.3" cy="36.9" r="1.69"/>
<circle cx="181.3" cy="36.9" r="1.72"/>
<circle cx="187.8" cy="36.9" r=".5"/>
<circle cx="187.8" cy="36.9" r=".76"/>
<circle cx="194.3" cy="36.9" r="1.72"/>
<circle cx="194.3" cy="36.9" r="1.68"/>
<circle cx="200.8" cy="36.9" r="1.06"/>
<circle cx="264.9" cy="36.2" r="1.11"/>
<circle cx="277.4" cy="36.2" r="1.11"/>
<circle cx="133.6" cy="58.2" r="1.68"/>
<circle cx="133.6" cy="58.2" r="1.74"/>
<circle cx="155" cy="51.4" r="1.42"/>
<circle cx="155" cy="43.4" r="1.42"/>
<circle cx="155" cy="43.4" r="1.5"/>
<circle cx="155" cy="51.4" r="1.5"/>
<circle cx="174.8" cy="57.9" r="1.06"/>
<circle cx="181.3" cy="57.9" r="1.73"/>
<circle cx="181.3" cy="57.9" r="1.69"/>
<circle cx="187.8" cy="57.9" r=".5"/>
<circle cx="187.8" cy="57.9" r=".76"/>
<circle cx="194.3" cy="57.9" r="1.72"/>
<circle cx="194.3" cy="57.9" r="1.69"/>
<circle cx="200.8" cy="57.9" r="1.06"/>
<circle cx="294.9" cy="43.4" r="1.49"/>
<circle cx="294.9" cy="43.4" r="1.41"/>
<circle cx="294.9" cy="51.4" r="1.43"/>
<circle cx="294.9" cy="51.4" r="1.51"/>
<circle cx="188.1" cy="64.1" r="1.3"/>
<circle cx="188.2" cy="64.1" r="1.36"/>
<circle cx="191.7" cy="64.1" r="1.36"/>
<circle cx="191.7" cy="64.1" r="1.3"/>
<circle cx="198.2" cy="68.6" r="1"/>
<circle cx="266.6" cy="64.1" r="1.35"/>
<circle cx="266.7" cy="64.1" r="1.29"/>
<circle cx="184.3" cy="95.8" r=".99"/>
<circle cx="184.3" cy="95.9" r=".5"/>
<circle cx="184.3" cy="95.9" r=".84"/>
<circle cx="186.5" cy="96" r="1.14"/>
<circle cx="186.6" cy="96" r="1.1"/>
<circle cx="189" cy="95.9" r="1.09"/>
<circle cx="189.1" cy="95.9" r="1.15"/>
<circle cx="154.9" cy="107.8" r="1.51"/>
<circle cx="154.9" cy="107.8" r="1.43"/>
<circle cx="176.9" cy="100.1" r="1.35"/>
<circle cx="176.9" cy="100.2" r="1.51"/>
<circle cx="176.9" cy="100.1" r="1.3"/>
<circle cx="191.9" cy="100.1" r="1.35"/>
<circle cx="191.9" cy="100.2" r="1.51"/>
<circle cx="191.9" cy="100.1" r="1.3"/>
<circle cx="202.9" cy="100.1" r="1.35"/>
<circle cx="202.9" cy="100.2" r="1.51"/>
<circle cx="202.9" cy="100.1" r="1.3"/>
<circle cx="266.9" cy="100.2" r="1.51"/>
<circle cx="266.9" cy="100.1" r="1.36"/>
<circle cx="266.9" cy="100.2" r="1.3"/>
<circle cx="277.9" cy="100.1" r="1.3"/>
<circle cx="277.9" cy="100.2" r="1.51"/>
<circle cx="277.9" cy="100.1" r="1.36"/>
<circle cx="294.9" cy="107.8" r="1.41"/>
<circle cx="294.9" cy="107.8" r="1.5"/>
<circle cx="334.9" cy="118.5" r="1.7"/>
<circle cx="334.9" cy="113.5" r="1.71"/>
<circle cx="334.9" cy="118.5" r="2.11"/>
<circle cx="334.9" cy="113.5" r="2.11"/>
<circle cx="334.9" cy="118.5" r="1.76"/>
<circle cx="334.9" cy="113.5" r="1.76"/>
<circle cx="334.9" cy="113.5" r="2"/>
<circle cx="334.9" cy="118.5" r="2"/>
<circle cx="356.2" cy="118.5" r="1.76"/>
<circle cx="356.2" cy="113.5" r="1.76"/>
<circle cx="356.2" cy="113.5" r="2"/>
<circle cx="356.2" cy="118.5" r="2"/>
<circle cx="356.2" cy="118.5" r="1.69"/>
<circle cx="356.2" cy="118.5" r="2.1"/>
<circle cx="356.2" cy="113.5" r="2.1"/>
<circle cx="356.2" cy="113.5" r="1.7"/>
<circle cx="176.6" cy="155.1" r=".63"/>
<circle cx="188.1" cy="155.1" r=".75"/>
<circle cx="188.1" cy="155.1" r=".59"/>
<circle cx="191.6" cy="155.1" r=".59"/>
<circle cx="191.6" cy="155.1" r=".76"/>
<circle cx="203.2" cy="155.1" r=".62"/>
<circle cx="266.6" cy="155.1" r=".59"/>
<circle cx="266.7" cy="155.1" r=".75"/>
<circle cx="278.2" cy="155.1" r=".62"/>
<circle cx="158.1" cy="174.7" r=".83"/>
<circle cx="158.1" cy="168.7" r=".83"/>
<circle cx="164.9" cy="160.5" r="1.1"/>
<circle cx="164.9" cy="171.8" r="1.26"/>
<circle cx="177.9" cy="170" r=".98"/>
<circle cx="214.9" cy="171.8" r="1.26"/>
<circle cx="214.9" cy="160.5" r="1.11"/>
<circle cx="264.9" cy="160.5" r="1.1"/>
<circle cx="276.9" cy="171.8" r="3.5"/>
<circle cx="277.4" cy="160.5" r="1.1"/>
<circle cx="291.7" cy="168.8" r=".82"/>
<circle cx="291.7" cy="174.8" r=".82"/>
<circle cx="144" cy="192.1" r=".99"/>
<circle cx="164.9" cy="183" r="1.09"/>
<circle cx="214.9" cy="183" r="1.1"/>
<circle cx="264.9" cy="183" r="1.09"/>
<circle cx="277.4" cy="183" r="1.09"/>
<circle cx="280.4" cy="192.1" r=".99"/>
</g>
<path d="M412.4 262.3a2.5 2.5 0 0 0-4.1-1.1 2.5 2.5 0 0 0 1 4.2 2.5 2.5 0 0 0 3.2-2.9l-.1-.2" fill="none" stroke="#000" stroke-width=".3" stroke-dasharray="30.5 1.3 1.3 1.3" stroke-dashoffset="24.5" stroke-linecap="butt"/>
<path d="M414.8 261.5a5 5 0 0 0-8.3-2 5 5 0 0 0 2.2 8.3 5 5 0 0 0 6.2-6l-.1-.3" fill="none" stroke="#000" stroke-width=".3" stroke-dasharray="30.5 1.3 1.3 1.3" stroke-dashoffset="16.7" stroke-linecap="butt"/>
<path d="M345.6 109.1v16.6" fill="none" stroke="#000" stroke-width=".3" stroke-dasharray="30.5 1.3 1.3 1.3" stroke-dashoffset="24.1"/>
<path d="M276.2 171.7h-1.3M277.4 170.5v-1.3M277.4 173v1.2M278.7 171.7h1.2" fill="none" stroke="#000" stroke-width=".3" stroke-dasharray="30.5 1.3 1.3 1.3"/>
<path d="M410 255.7v14.9" fill="none" stroke="#000" stroke-width=".3" stroke-dasharray="30.5 1.3 1.3 1.3" stroke-dashoffset="25"/>
<path d="M403.4 263l12.6-.1" fill="none" stroke="#000" stroke-width=".3" stroke-dasharray="30.5 1.3 1.3 1.3" stroke-dashoffset="26.1"/>
<path d="M216 248v5" fill="none" stroke="#000" stroke-width=".3" stroke-dasharray="30.5 1.3 1.3 1.3" stroke-dashoffset="29.9"/>
<path d="M153.8 58.4v-21M187.8 57.9v-21M262.8 58.3v-21M296.7 58.1v-21" fill="none" stroke="#f00" stroke-width=".3" stroke-dasharray="30.5 1.3 1.3 1.3" stroke-dashoffset="21.9"/>
<g fill="#000">
<path d="M331.6 120.1l.6 .2-.6 .1z"/>
<path d="M117.3 20.6l.6-.2v.3zM187.2 20.4l.6 .2-.6 .1z"/>
<path d="M205.7 36.9l.1 .6h-.3zM205.5 57.3h.3l-.1 .6zM365.1 91.8l.2 .6h-.3zM365 121.1h.3l-.2 .6zM304.7 160.5l.1 .6h-.3zM304.5 182.4h.3l-.1 .6zM309 158.3l.1 .6h-.2zM308.9 184.6h.2l-.1 .6zM341.3 169.6l.2 .6h-.4zM341.1 174h.4l-.2 .6z"/>
<path d="M216.2 27.8l.6 .2-.6 .1zM158.8 28l.6-.2v.3z"/>
<path d="M301.8 27.5l.6 .1-.6 .2zM296.7 27.6l.6-.1v.3zM262.2 20.4l.6 .2-.6 .1zM187.8 20.6l.6-.2v.3zM153.2 28l.6 .2-.6 .2zM117.3 28.2l.6-.2v.4z"/>
<path d="M117.3 87.1l.6-.2v.3zM301.8 86.9l.6 .2-.6 .1zM174.8 31.4l.6-.1v.3zM200.2 31.3l.6 .1-.6 .2zM174.8 59l-.1 .6h.2zM187.8 58.7l-.2 .6h.4zM166.2 171.7l.6 .2v-.3zM164.9 149.3l.6-.2v.3zM214.3 149.1l.6 .2-.6 .1zM164.9 184.1l-.2 .6h.3zM277.4 184.1l-.2 .6h.3z"/>
<path d="M345.5 123.9l.6-.2v.3zM358.5 123.7l.6 .2-.6 .1z"/>
<path d="M344.9 123.7l.6 .2-.6 .1zM332.2 123.9l.6-.2v.3z"/>
<path d="M117.3 149.3l.6-.2v.3zM164.3 149.1l.6 .2-.6 .1zM214.9 149.3l.6-.2v.3zM264.3 149.1l.6 .2-.6 .1zM264.9 149.3l.6-.2v.3zM276.8 149.1l.6 .2-.6 .1z"/>
<path d="M301.8 149.1l.6 .2-.6 .1zM277.4 149.3l.6-.2v.3zM347.7 167.5l.6 .2-.6 .1zM346.3 167.7l.6-.2v.3z"/>
</g>
<g font-size="6.3">
<text x="282.1" y="250.3">名称</text>
<text x="347.1" y="250.3">图号</text>
<text x="282.1" y="260.3">材质</text>
<text x="347.1" y="260.3">质量</text>
<text x="383.3" y="262.1">视</text>
<text x="383.3" y="269.9">图</text>
<text x="282.1" y="270.3">版次</text>
<text x="347.1" y="270.3">比例</text>
</g>
<g font-size="4.2">
<text x="4.8" y="237.6">注意：1.行走平行度（正面+侧面），450行程内，≤±0.03mm，1000行程内，≤±0.05mm。</text>
<text x="12.2" y="243.3">2.本体形变，450行程内，≤±0.03mm，1000行程内，≤±0.05mm。</text>
<text x="18.6" y="251.3">型号/规格</text>
<text x="70.6" y="251.3">GTH5-150-BC-M10-C4</text>
<text x="301.9" y="249.5">GTH5-150-BC-M10-C4</text>
<text x="14.4" y="258.3">螺杆型号/规格</text>
<text x="19.7" y="263.9">有效行程</text>
<text x="63.7" y="258.3">1205</text>
<text x="86.5" y="263.9">150</text>
<text x="89.9" y="258.3">1210</text>
<text x="111.7" y="258.3">1220</text>
<text x="19.7" y="269.5">精度等级</text>
<text x="87.6" y="269.5">C7</text>
<text x="259" y="267">2022/7/23</text>
<text x="19.7" y="275.2">马达容量</text>
<text x="74.9" y="275.2">100W（无刹车）</text>
<text x="15.5" y="280.8">重复定位精度</text>
<text x="86.7" y="280.8">0.02</text>
<text x="9.1" y="286.4">感应开关方式及数量</text>
<text x="72.7" y="286.4">外挂型三只（C4）</text>
<text x="15.5" y="292">建议最快速度</text>
<text x="60.5" y="292">250MM/S</text>
<text x="86.7" y="292">500MM/S</text>
<text x="107.4" y="292">1000MM/S</text>
</g>
<g font-size="4.1">
<text x="282.4" y="173.4">I</text>
<text x="367.6" y="168.9">I</text>
<text x="363.5" y="174.1">1 : 1</text>
</g>
<g font-size="3.5">
<text x="139" y="21.8">141 滑台原点位置</text>
<text x="215.5" y="21.8">150 有效行程</text>
<text x="129.9" y="27.7">73</text>
<text x="137.3" y="27.7">1</text>
<text x="191.3" y="29.2">116</text>
<text x="304.2" y="28.9">11.50</text>
<text x="317" y="28.9">1 滑台极限位置</text>
<text x="124" y="31.2">滑台极限位置</text>
<text x="192" y="32.7">52</text>
<text x="207" y="48.8" transform="rotate(-90 207 48.8)">42</text>
<text x="153.8" y="69.7">4 x M5 贯穿</text>
<text x="189.4" y="69.8">2 x</text>
<text x="200.9" y="69.8">3 H7</text>
<text x="214.8" y="69.8">7</text>
<text x="211.8" y="88.3">370.20</text>
<text x="366.4" y="107.4" transform="rotate(-90 366.4 107.4)">60</text>
<text x="317.6" y="119.8">基准面</text>
<text x="334.7" y="125.1">26.70</text>
<text x="351.9" y="125.1">27</text>
<text x="137.8" y="150.5">95.20</text>
<text x="190.2" y="150.5">100</text>
<text x="236.8" y="150.5">100</text>
<text x="270" y="150.5">25</text>
<text x="287.5" y="150.5">50</text>
<text x="339" y="161.6" transform="rotate(-90 339 161.6)">+0.012</text>
<text x="342.6" y="159.9" transform="rotate(-90 342.6 159.9)">0</text>
<text x="346.1" y="157.4" transform="rotate(-90 346.1 157.4)">6</text>
<text x="342.6" y="165.2" transform="rotate(-90 342.6 165.2)">5</text>
<text x="169.1" y="171.3">2 x</text>
<text x="180.6" y="171.3">5 H7</text>
<text x="194.5" y="171.3">6</text>
<text x="305.9" y="173.3" transform="rotate(-90 305.9 173.3)">45</text>
<text x="310.3" y="173.3" transform="rotate(-90 310.3 173.3)">54</text>
<text x="352.2" y="168.9">2</text>
<text x="142.4" y="189.8">4 x M5</text>
<text x="159" y="189.8">15</text>
<text x="278.8" y="189.8">4 x M5</text>
<text x="295.4" y="189.8">15</text>
<text x="146.7" y="193.3">4.40 贯穿</text>
<text x="283.2" y="193.3">4.40 贯穿</text>
<text x="221.4" y="246.8">1</text>
<text x="221.4" y="251.8">2</text>
<text x="218.8" y="256.8">序号</text>
<text x="232.2" y="256.8">修 订 版 次</text>
<text x="257.5" y="256.8">设计变更编号</text>
<text x="228.2" y="261.8">设</text>
<text x="240.1" y="261.8">计</text>
<text x="252" y="261.8">变</text>
<text x="263.9" y="261.8">更</text>
<text x="219.1" y="266.7">设 计</text>
<text x="368.3" y="269.3">1:2</text>
<text x="219.1" y="271.7">校 核</text>
<text x="219.1" y="276.7">批 准</text>
<text x="222.9" y="282.7">技术要求：</text>
<text x="231.8" y="287.3">1、未标注公差全部 0.1</text>
<text x="231.7" y="291.8">2、未标注倒角全部C0.3</text>
</g>
</svg>
